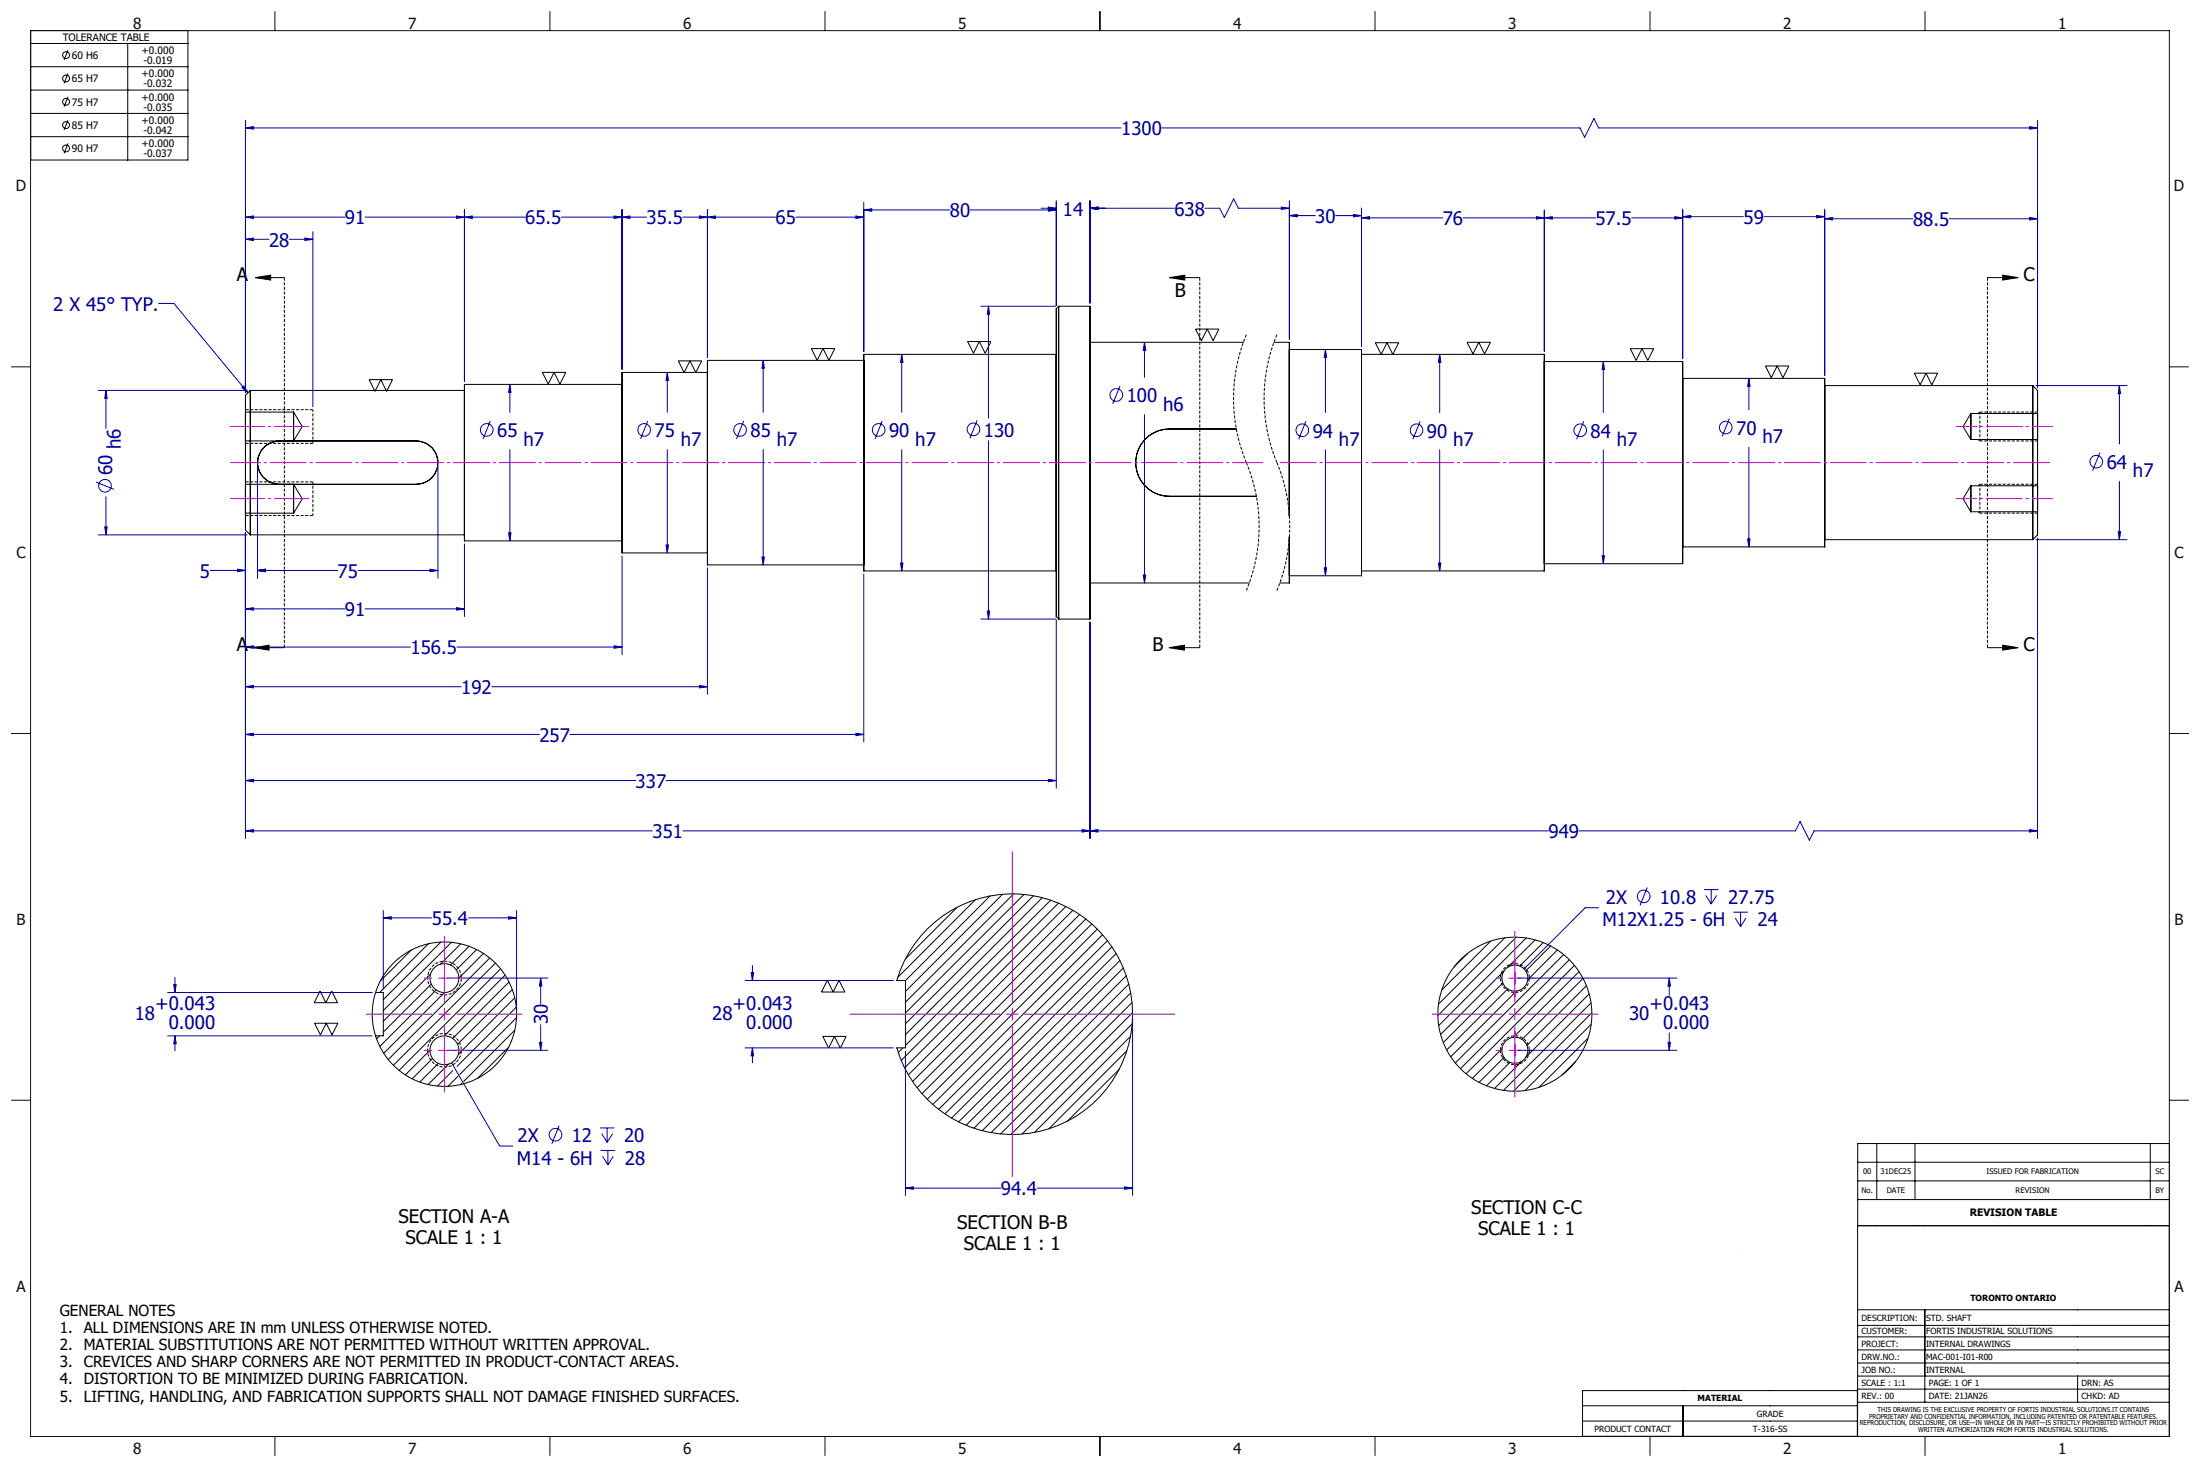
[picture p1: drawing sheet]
<svg xmlns="http://www.w3.org/2000/svg" width="914mm" height="610mm" viewBox="0 0 914 610" stroke-linecap="round" stroke-linejoin="round" font-family="sans-serif">
<g fill="none" stroke="#000" stroke-width=".42">
<path d="M12.8 12.7h65.3v53.8h-65.3zM12.8 18.1h65.3M53.1 18.1v48.4M12.8 27.7h65.3M12.8 37.4h65.3M28.3 20.9l-1.7 4M28.3 30.6l-1.7 4M12.8 47.1h65.3M12.8 56.8h65.3M28.3 40.3l-1.7 4M28.3 50l-1.7 4M28.3 59.6l-1.7 4.1"/>
<path d="M106.2 115.4l6.3-1.1v2.1zM106.2 115.4h12M486.1 115.4l6.3-1.1v2.1zM486.1 115.4h12.6M826 115.4h12.7M832.4 114.3l6.3 1.1-6.3 1zM439 128.2v128.1zM440 127.3v129.9zM453 127.3v129.9zM453 127.2h-13l-1 1M496.9 136.7h9.7l-2.4 4.9-2.4-4.9-2.4 4.9zM153.4 157.8h9.7l-2.4 4.8-2.4-4.8-2.4 4.8z"/>
<path d="M193 159.7v65.1zM193 159.7h65.6M225.4 154.7h9.8l-2.5 4.9-2.4-4.9-2.4 4.9zM258.6 154.8v75zM258.6 159.7v65.1zM258.6 154.8h35.4M281.9 150h9.7l-2.4 4.8-2.4-4.8-2.5 4.8zM294 154.8v75zM294 149.8v84.9zM294 149.8h65M337.2 144.9h9.8l-2.5 4.8-2.4-4.8-2.4 4.8zM359 147.3v89.9z"/>
<path d="M359 149.8v84.9zM359 147.2h80M402.2 141.9h9.7l-2.4 4.9-2.5-4.9-2.4 4.9zM439 147.3v89.9zM453 142.3v100zM453 142.2h63.8M529.5 142.2h6.4M535.9 142.3v72.2zM535.9 145.2v69.3zM535.9 145.2h30M565.9 145.2v94.1zM565.9 147.3v89.9z"/>
<path d="M565.9 147.2h76M571.6 142.4h9.7l-2.4 4.8-2.4-4.8-2.4 4.8zM609.8 142.2h9.7l-2.5 4.9-2.4-4.9-2.4 4.9zM641.9 147.3v89.9zM641.9 150.2v84zM641.9 150.2h57.5M677.6 144.9h9.7l-2.4 4.9-2.4-4.9-2.5 4.9zM699.4 150.2v84zM699.4 157.2v70.1zM699.4 157.2h59M733.8 152.1h9.7l-2.4 4.9-2.5-4.9-2.4 4.9zM758.4 157.2v70.1z"/>
<path d="M795.7 155.1h9.7l-2.5 4.8-2.4-4.8-2.4 4.8zM102 164.3v55.9zM102 171.3v11.9zM102 171.2h20l3.6 6-3.6 6M104 162.2v60zM122 171.3v11.9zM193 162.2v60zM193 162.2h-89l-2 2.1M486 178.3a14 14 0 0 0-14 13.9 14 14 0 0 0 14 14M486 178.3a14 14 0 0 0-13.9 13.9 14 14 0 0 0 13.9 14M486 178.3h27.9M758.4 160.2v64.1z"/>
<path d="M758.4 160.2h86.5l2 2M819.1 171.8v5.4zM819.1 177.2v5.4zM844.9 160.2v64.1zM846.9 171.8v5.4zM846.9 177.2v5.4zM846.9 162.2v60zM846.9 171.8h-27.8l-3.2 5.4 3.2 5.4h27.8M102 183.2h71M116 183.2a9 9 0 0 0-9 9 9 9 0 0 0 9 9.1M116 183.2h.1M173 183.2a9 9 0 0 1 9 9 9 9 0 0 1-9 9.1"/>
<path d="M173 183.2h.1M102 201.3v11.9zM102 201.3h71M116 201.3h.1M122 201.3v11.9zM122 201.3l3.6 6-3.6 6h-20M173 201.3h.1M486 206.2h36.2M819.1 201.9v5.4zM819.1 207.3v5.4zM846.9 201.9v5.4zM846.9 207.3v5.4z"/>
<path d="M846.9 201.9h-27.8l-3.2 5.4 3.2 5.4h27.8M102 220.2l2 2h89M193 224.8h65.6M258.6 229.8h35.4M294 234.7h65M359 237.2h80M565.9 239.3h-30v-16.1v19.1h-3.9M565.9 237.2h76M641.9 234.2h57.5M699.4 227.3h59M846.9 222.2l-2 2.1h-86.5M439 256.3l1 .9h13"/>
<path d="M453 242.3h66.3M105.5 269.1l6.3-1v2.1zM105.5 269.1h12.7M486 269.1l6.3-1v2.1zM486 269.1h12.7M826 269.1h12.7M832.4 268.1l6.3 1-6.3 1.1zM397.8 377l-21.5 21.5M405.5 373.8l-32.4 32.4M411.5 372.3l-35.2 35.2M416.7 371.6l-40.4 40.4M421.3 371.4l-45 45.1"/>
<path d="M425.6 371.7l-49.3 49.2M429.5 372.2l-53.2 53.2M433.2 373l-56.9 56.9M436.7 374.1l-60.4 60.3M439.9 375.3l-65.3 65.4M443 376.7l-67 67M445.9 378.2l-68.4 68.5M171 394.8l-13 12.9M178 392.2l-20.2 20.2M183.2 391.5l-23.9 23.9M187.6 391.6l-28.3 28.3M191.5 392.2l-8.5 8.5"/>
<path d="M194.9 393.2l-7.7 7.8M198.1 394.6l-8.4 8.4M200.9 396.2l-10.2 10.3M203.6 398.1l-42.2 42.2M385.5 386a50 50 0 0 1 76 6.5 50 50 0 0 1-19 73.9 50 50 0 0 1-69.8-31h3.6v-28h-3.6a50.5 50.5 0 0 1 12.8-21.4zM448.7 380l-69.4 69.4M451.3 381.9l-70.1 70.1M453.8 383.9l-70.6 70.6M456.1 386.1l-70.7 70.7M458.3 388.4l-70.6 70.6M460.3 390.9l-70.2 70.1M462.2 393.5l-69.5 69.4"/>
<path d="M463.9 396.2l-68.4 68.4M465.5 399.1l-67.1 67.1M610 396.2l-5.7 5.6M619.6 391.1l-20.4 20.3M625.4 389.7l-27.5 27.5M630.2 389.4l-32.6 32.6M634.3 389.8l-36.3 36.4M638.1 390.6l-11.4 11.3M641.4 391.7l-9.7 9.7M644.5 393.1l-10.3 10.4M647.3 394.8l-12.3 12.3M649.9 396.7l-45 45"/>
<path d="M652.3 398.8l-45.3 45.3M133 411.8l2.4 4.9 2.5-4.9 2.4 4.9h-9.7zM156.1 412.4a30 30 0 0 1 46.2-15.3 30 30 0 0 1 0 48.6 30 30 0 0 1-46.2-15.3M156.1 412.4l-.1 .3a30 30 0 0 0 .1 17.7M156.1 412.4h3.2v18h-3.2M179 404.7l-19.7 19.7M179.2 408.9l-19.9 20M181.3 411.4l-23.4 23.4M184.7 412.4l-25.2 25.3M205.9 400.2l-42.4 42.5M208.1 402.6l-42.2 42.2M209.9 405.2l-25.2 25.2"/>
<path d="M211.6 408.1l-23.5 23.4M212.9 411.2l-22.7 22.8M213.9 414.7l-23.4 23.4M214.6 418.5l-24.6 24.6M343.9 407.4l2.4 4.8 2.4-4.8 2.5 4.8h-9.7zM466.9 402.2l-65.4 65.4M468.1 405.5l-63.3 63.3M469.2 408.9l-61 61M469.9 412.6l-58 58M470.5 416.6l-54.6 54.6M624.6 408.5l-24.7 24.7M625.1 403.5l-26.3 26.4"/>
<path d="M626.7 411l-25.4 25.3M630.3 411.8l-27.3 27.3M654.4 401.2l-45 45M656.3 403.8l-27.3 27.3M658 406.6l-25.4 25.3M659.4 409.6l-24.8 24.8M660.5 413l-26.3 26.3M661.3 416.7l-36.4 36.4M130.7 425.2h9.7l-2.4 4.8-2.4-4.8-2.4 4.8zM157.8 430.4l-1.3 1.3M178.7 436.4l-10.2 10.3M179.8 439.8l-8.5 8.5"/>
<path d="M211.4 435.2l-12.9 12.9M214 428.1l-21.2 21.2M214.7 422.9l-23.6 23.6M342 430.7h9.7l-2.5 4.8-2.4-4.8-2.4 4.8zM375.3 435.4l-2 2M468.3 436.7l-32.3 32.4M469.9 430.7l-39.9 39.9M470.6 425.5l-45.8 45.8M470.7 420.8l-50.6 50.7M624.3 435.8l-12.3 12.3M625.1 439.4l-10.3 10.4M660 431.4l-20.3 20.4"/>
<path d="M661.4 425.6l-27.6 27.6M661.6 420.9l-32.5 32.5M182.2 441.9l-7.7 7.8M186.4 442.2l-8.5 8.5M188.2 444.9l-6.4 6.4M190.4 447.2l-4.2 4.2M192 450.1l-.6 .6M465.2 444.4l-21.5 21.5M627.6 441.4l-9.7 9.8M632.5 441l-11.3 11.3M654.9 441.1l-5.6 5.6M780.1 475.2v23.3"/>
<path d="M795.9 475.2v23.3M893.7 475.2v23.3M772.1 498.5h129.6M772.1 483h129.6M772.1 490.7h129.6M772.1 509.3v-34.1h129.6l-.1 121.7h-129.5v-87.6h129.6M772.1 544.3h129.5M772.1 550.8h129.5M772.1 555.5h129.5M800 544.3v38.4M657.8 577.8h114.2v19h-114.2zM772.1 561h129.5"/>
<path d="M772.1 566.4h129.5M772.1 571.8h129.5M772.1 577.3h129.5M863.5 571.8v10.9M657.8 584.2h114.2M657.8 590.5h114.2M699.5 584.2v12.6M772.1 582.7h129.5"/>
<circle cx="27.5" cy="22.9" r="1.43"/>
<circle cx="27.5" cy="32.6" r="1.42"/>
<circle cx="27.5" cy="42.3" r="1.43"/>
<circle cx="27.5" cy="52" r="1.43"/>
<circle cx="27.5" cy="61.7" r="1.42"/>
<circle cx="184.7" cy="406.4" r="6"/>
<circle cx="629.6" cy="406.5" r="5.4"/>
<circle cx="184.7" cy="436.4" r="6"/>
<circle cx="629.6" cy="436.4" r="5.4"/>
<circle cx="629.6" cy="421.4" r="32"/>
</g>
<g fill="none" stroke="#0000a0" stroke-width=".42">
<path d="M102 53.2l3.3-.6v1.1zM102 50v113M102 53.2h364M482.9 53.2h173.8l1.9 3.8 3.9-7.7 2 3.9h182.4M843.6 52.6l3.3 .6-3.3 .5zM846.9 50v111M102 99.4l3.3-.5v1zM102 90.2l3.3-.5v1.1zM102 99.4h9.8M102 90.2h41.3M120.3 99.4h9.7M126.7 98.9l3.3 .5-3.3 .5z"/>
<path d="M130 96.3v72.7M151.8 90.2h66.5M189.7 89.7l3.3 .5-3.3 .6zM193 90.2l3.3-.5v1.1zM193 87.1v71.4M233.3 90.2h35.4M255.2 89.7l3.4 .5-3.4 .6zM258.6 90.2l3.2-.5v1.1zM258.6 87.1v66.4M283.8 90.2h38.5M290.7 89.7l3.3 .5-3.3 .6zM294 90.2l3.3-.5v1.1z"/>
<path d="M294 87.1v61.4M330.8 90.2h28.2M355.7 89.7l3.3 .5-3.3 .6zM359 87.2l3.3-.5v1.1zM359 84.1v61.9M359 87.2h35.8M403.3 87.2h35.7M432.7 86.5h6.3M435.8 86.7l3.2 .5-3.2 .6zM435.8 86l3.2 .5-3.2 .5zM439 83.4v43.6M453 86.5l3.4-.5v1z"/>
<path d="M453 83.4v42.6M453 86.5h35.1M500.8 86.5h6.1l2 3.9 3.9-7.7 1.9 3.8h21.2M532.6 86l3.3 .5-3.3 .5zM535.9 89.6l3.3-.5v1zM535.9 83.4v57.6M535.9 89.6h10.8M555.1 89.6h10.8M562.6 89.1l3.3 .5-3.3 .5zM565.9 90.5l3.3-.5v1.1zM565.9 86.4v57.6M565.9 90.5h33.8"/>
<path d="M608.1 90.5h55M638.6 90l3.3 .5-3.3 .6zM641.9 90.5l3.3-.5v1.1zM641.9 87.3v58.7M678.2 90.5h21.2M696.1 90l3.3 .5-3.3 .6zM699.4 90l3.3-.5v1.1zM699.4 86.9v62.1M699.4 90h25.2M733.1 90h25.3M755.1 89.5l3.3 .5-3.3 .6zM758.4 90.9l3.3-.5v1z"/>
<path d="M758.4 86.9v69.1M758.4 90.9h36.7M810.2 90.9h36.7M843.6 90.4l3.3 .5-3.3 .5zM65.9 126.1h6.4l30.7 37.1M407.7 127.2h31M410.8 127.2l.5 3.4h-.9zM410.8 127.2v46.5M211.9 159.7l.5 3.4h-1zM211.9 159.7v11.6M277.4 154.8l.4 3.2h-1zM277.4 154.8v16.5"/>
<path d="M317.2 149.8l.5 3.2h-1zM317.2 149.8v21.5M374.8 147.2l.5 3.4h-1zM374.8 147.2v24.1M475.7 142.2l.5 3.4h-1zM475.7 142.2v14.6M550.9 145.2l.5 3.4h-1zM550.9 145.2v26.2M598.4 147.2l.5 3.4h-1zM598.4 147.2v24.2M666.4 150.2l.5 3.4h-1zM666.4 150.2v21.2"/>
<path d="M726.9 157.2l.5 3.3h-1zM726.9 157.2v13.1M40.9 162.2h61.9M44 162.2l.6 3.4h-1.1zM44 162.2v15.9M100.5 161l.8-.6 1.7 2.8zM203.8 174.9l-3 7.5M269.2 174.9l-3 7.5M309.1 174.9l-3 7.5M366.7 174.9l-3 7.5M406.1 174.7l-3 7.5M465.5 160.4l-3 7.5"/>
<path d="M475.7 172.3v70M542.8 175l-3 7.5M590.3 175l-3 7.5M658.3 175l-3 7.6M718.8 173.9l-3 7.5M846.2 160.2h37.9M880.9 160.2l.5 3.3h-1zM880.9 160.2v24.3M107 193.5v46.7M182 193.5v46.7M211.9 186.8v38M277.4 186.8v43"/>
<path d="M317.2 186.8v47.9M374.8 186.8v50.4M410.8 183.1v74.1M550.9 187v52.3M598.4 187v50.2M666.4 187v47.2M726.9 185.8v41.5M872.8 188.1l-3 7.5M39.9 200.3l7.5 3M43.5 218.9h1.1l-.6 3.3zM44 206.4v15.8M880.9 200v24.3"/>
<path d="M40.9 222.2h61.9M87.3 237h14.7M98.7 236.5l3.3 .5-3.3 .6zM102 221.5v126.9M107 237.1l3.3-.6v1.1zM107 237l33.3 .1M148.8 237.1h33.2M178.7 236.5l3.3 .6-3.3 .5zM193 226v30.2M211.4 221.4h1l-.5 3.4zM258.6 231v41.1M276.8 226.4h1l-.4 3.4z"/>
<path d="M294 236v52.5M316.7 231.5h1l-.5 3.2zM359 238.5v69.9M374.3 234h1l-.5 3.2zM475.2 238.9h1l-.5 3.4zM550.4 235.9h1l-.5 3.4zM597.9 234h1l-.5 3.2zM665.9 230.9h1l-.5 3.3zM726.4 223.9h1l-.5 3.4zM846.2 224.3h37.9M846.9 223.5v124.9M880.4 220.9h1l-.5 3.4z"/>
<path d="M102 253l3.3-.5v1zM102 253h41.3M151.8 253h41.2M189.7 252.5l3.3 .5-3.3 .5zM407.7 257.2h31M410.4 253.9h.9l-.5 3.3zM439 257.5v70M453 258.5v89.9M102 268.9l3.3-.5v1zM102 268.9h68.6M189.9 268.9h68.7M255.2 268.4l3.4 .5-3.4 .5z"/>
<path d="M102 285.4l3.3-.6v1.1zM102 285.4h89.7M204.4 285.4h89.6M290.7 284.8l3.3 .6-3.3 .5zM102 305.2l3.3-.5v1zM102 305.2h122.2M236.9 305.2h122.1M355.7 304.7l3.3 .5-3.3 .5zM102 324.3l3.3-.5v1.1zM102 324.3h162.2M276.9 324.3h162.1M435.8 323.8l3.2 .5-3.2 .6z"/>
<path d="M102 345.3l3.3-.6v1.1zM102 345.3h169.2M283.9 345.3h359.7M449.7 344.7l3.3 .6-3.3 .5zM453 345.3l3.4-.6v1.1zM656.3 345.3h89.9l2-3.9 3.9 7.7 1.9-3.8h92.9M843.6 344.7l3.3 .6-3.3 .5zM159.3 378.2v33M214.7 378.2v42M664.5 377.2h-5.6l-25.5 25.4M684.7 368.8l-3 7.4M708.2 369.7h6"/>
<path d="M709 372.1l2.2 3.6M711.2 369.7v6M713.5 372.1l-2.3 3.6M720.4 379.1h6M723.4 379.1v6M159.3 381.4l3.3-.5v1.1zM159.3 381.4h20.2M194.6 381.4h20.1M211.4 380.9l3.3 .5-3.3 .6zM721.2 381.5l2.2 3.6M725.7 381.5l-2.3 3.6M69.5 412.4h85.3"/>
<path d="M72.2 409.2h1l-.5 3.2zM72.7 406.1v6.3M186 406.4h41.9M224.7 406.4l.5 3.4h-1zM224.7 406.4v10.8M309.6 407.4h61.9M312.2 404.1h1l-.5 3.3zM312.7 401.1v6.3M630.9 406.4h66.1M693.8 406.4l.5 3.4h-1zM693.8 406.4v7.3M69.5 430.4h85.3"/>
<path d="M72.7 430.4l.5 3.3h-1zM72.7 430.4v6.4M186 436.5h41.9M224.2 433.1h1l-.5 3.4zM224.7 425.7v10.8M309.6 435.4h61.9M312.7 435.4l.5 3.3h-1zM312.7 435.4v6.4M376.3 436.7v60.2M470.7 422.7v74.2M630.9 436.5h66.1M693.3 433.1h1l-.5 3.4z"/>
<path d="M693.8 429.2v7.3M187.7 441.6l20 34.6h5.5M232.4 467.8l-3 7.5M249.3 468.7h6M249.7 478.1h6M250.1 471.1l2.2 3.6M252.3 468.7v6M252.7 478.1v6M254.6 471.1l-2.3 3.6M250.4 480.5l2.3 3.6M254.9 480.5l-2.2 3.6M376.3 493.7l3.3-.5v1z"/>
<path d="M376.3 493.7h39.7M431.1 493.7h39.6M467.4 493.2l3.3 .5-3.3 .5z"/>
<circle cx="202.3" cy="178.7" r="2.62"/>
<circle cx="267.7" cy="178.7" r="2.62"/>
<circle cx="307.6" cy="178.7" r="2.62"/>
<circle cx="365.2" cy="178.7" r="2.61"/>
<circle cx="404.6" cy="178.4" r="2.63"/>
<circle cx="464" cy="164.1" r="2.62"/>
<circle cx="541.3" cy="178.8" r="2.62"/>
<circle cx="588.8" cy="178.8" r="2.62"/>
<circle cx="656.8" cy="178.8" r="2.62"/>
<circle cx="717.3" cy="177.7" r="2.62"/>
<circle cx="871.3" cy="191.8" r="2.61"/>
<circle cx="43.6" cy="201.9" r="2.62"/>
<circle cx="683.2" cy="372.5" r="2.62"/>
<circle cx="230.9" cy="471.5" r="2.62"/>
</g>
<path d="M118.2 115.3v153.8M498.7 115.3v153.8M826.1 115.3v153.8M518 139.1a69.1 69.1 0 0 0 0 53.1M530.7 139.1a69.1 69.1 0 0 0 0 53.1M102.1 170.2h28M102.1 184.2h28M518 192.2a69.1 69.1 0 0 1 0 53.2M530.7 192.2a69.1 69.1 0 0 1 0 53.2M102.1 200.2h28M102.1 214.2h28" fill="none" stroke="#000" stroke-width=".42" stroke-dasharray="1.3 .6" stroke-linecap="butt"/>
<path d="M822.9 171.2l-1 .6M822.9 183.2l-1-.6M822.9 201.2l-1 .6M822.9 213.2l-1-.6M177.7 406.4a7 7 0 0 0 10.4 6.1 7 7 0 0 0 .3-12 7 7 0 0 0-10.7 5.5v.4M177.7 436.4a7 7 0 0 0 10.4 6.1 7 7 0 0 0 .3-12 7 7 0 0 0-10.7 5.5v.4" fill="none" stroke="#000" stroke-width=".42" stroke-dasharray="1.3 .6" stroke-dashoffset=".6" stroke-linecap="butt"/>
<path d="M623.7 406.4a6 6 0 0 0 8.9 5.3 6 6 0 0 0 .3-10.4 6 6 0 0 0-9.2 4.8v.3M623.7 436.4a6 6 0 0 0 8.9 5.3 6 6 0 0 0 .3-10.4 6 6 0 0 0-9.2 4.8v.3" fill="none" stroke="#000" stroke-width=".42" stroke-dasharray="1.3 .6" stroke-dashoffset="-.1" stroke-linecap="butt"/>
<path d="M130.1 184.2v-14M130.1 214.2v-14" fill="none" stroke="#000" stroke-width=".42" stroke-dasharray="1.3 .6" stroke-dashoffset=".3" stroke-linecap="butt"/>
<path d="M846.9 171.2h-24M846.9 183.2h-24M846.9 213.2h-24M846.9 201.2h-24" fill="none" stroke="#000" stroke-width=".42" stroke-dasharray="1.3 .6" stroke-dashoffset=".1" stroke-linecap="butt"/>
<path d="M822.9 171.2v12M822.9 201.2v12" fill="none" stroke="#000" stroke-width=".42" stroke-dasharray="1.3 .6" stroke-dashoffset=".4" stroke-linecap="butt"/>
<path d="M95.7 177.2h32.7M128.4 207.2h-32.7" fill="none" stroke="#ce00ce" stroke-width=".42" stroke-dasharray="15.2 1.3 1.3 1.3" stroke-dashoffset=".8" stroke-linecap="butt"/>
<path d="M95.7 192.2h429.2" fill="none" stroke="#ce00ce" stroke-width=".42" stroke-dasharray="15.2 1.3 1.3 1.3" stroke-dashoffset="2.6" stroke-linecap="butt"/>
<path d="M530.7 192.2h322.6" fill="none" stroke="#ce00ce" stroke-width=".42" stroke-dasharray="15.2 1.3 1.3 1.3" stroke-dashoffset="-1.2" stroke-linecap="butt"/>
<path d="M812.8 177.2h40.5M812.8 207.2h40.5" fill="none" stroke="#ce00ce" stroke-width=".42" stroke-dasharray="15.2 1.3 1.3 1.3" stroke-dashoffset="6.4" stroke-linecap="butt"/>
<g fill="none" stroke="#ce00ce" stroke-width=".42">
<path d="M420.7 353.9v62.4M184.7 388.9v27.4M629.6 386.9v29.4M176.2 406.4h3.4M182.2 406.4h5.1M184.7 418.9v5.1M189.8 406.4h3.5M420.7 418.9v5.1M621.7 406.4h2.9M627.1 406.4h5.1M629.6 418.9v5.1M634.7 406.4h2.9"/>
<path d="M152.2 421.4h27.4M176.2 436.5h3.4M182.2 436.5h5.1M182.2 421.4h5.1M184.7 426.5v27.5M189.8 436.5h3.5M189.8 421.4h27.4M353.2 421.4h62.4M418.2 421.4h5.1M420.7 426.5v62.5M425.8 421.4h62.5M595.1 421.4h29.5"/>
<path d="M621.7 436.5h2.9M627.1 436.5h5.1M627.1 421.4h5.1M629.6 426.5v29.5M634.7 436.5h2.9M634.7 421.4h29.5"/>
</g>
<g fill="none" stroke="#0f0f0f" stroke-width=".42">
<path d="M12.7 12.7h889v584.2h-889zM114.3 4.8v7.9M228.6 4.8v7.9M342.9 4.8v7.9M457.2 4.8v7.9M571.5 4.8v7.9M685.8 4.8v7.9M800.1 4.8v7.9M4.8 152.4h7.9M901.7 152.4h7.9M4.7 304.8h8M901.7 304.8h7.9"/>
<path d="M4.8 457.2h7.9M901.7 457.2h7.9M114.3 596.9v7.9M228.6 596.9v7.9M342.9 596.9v7.9M457.2 596.9v8M571.5 596.9v7.9M685.8 596.9v7.9M800.1 596.9v7.9"/>
</g>
<path d="M723.9 520.7h.1" fill="none" stroke="#c0c0c0" stroke-width=".42"/>
<path d="M106.2 115.4l6.3-1.1v2.1zM105.5 269.1l6.3-1v2.1zM486.1 115.4l6.3-1.1v2.1zM486 269.1l6.3-1v2.1zM832.4 114.3l6.3 1.1-6.3 1zM832.4 268.1l6.3 1-6.3 1.1z" fill="#000"/>
<g fill="#0000a0">
<path d="M100.5 161l.8-.6 1.7 2.8zM102 99.4l3.3-.5v1zM126.7 98.9l3.3 .5-3.3 .5zM189.7 89.7l3.3 .5-3.3 .6zM102 90.2l3.3-.5v1.1zM193 90.2l3.3-.5v1.1zM255.2 89.7l3.4 .5-3.4 .6zM258.6 90.2l3.2-.5v1.1zM290.7 89.7l3.3 .5-3.3 .6zM294 90.2l3.3-.5v1.1zM355.7 89.7l3.3 .5-3.3 .6zM435.8 86.7l3.2 .5-3.2 .6zM359 87.2l3.3-.5v1.1zM453 86.5l3.4-.5v1zM435.8 86l3.2 .5-3.2 .5zM453 86.5l3.4-.5v1zM532.6 86l3.3 .5-3.3 .5zM535.9 89.6l3.3-.5v1zM562.6 89.1l3.3 .5-3.3 .5zM565.9 90.5l3.3-.5v1.1zM638.6 90l3.3 .5-3.3 .6zM696.1 90l3.3 .5-3.3 .6zM641.9 90.5l3.3-.5v1.1zM755.1 89.5l3.3 .5-3.3 .6zM699.4 90l3.3-.5v1.1zM843.6 90.4l3.3 .5-3.3 .5zM758.4 90.9l3.3-.5v1zM102 53.2l3.3-.6v1.1zM843.6 52.6l3.3 .6-3.3 .5zM211.9 159.7l.5 3.4h-1zM211.4 221.4h1l-.5 3.4zM277.4 154.8l.4 3.2h-1zM276.8 226.4h1l-.4 3.4zM317.2 149.8l.5 3.2h-1zM316.7 231.5h1l-.5 3.2zM374.8 147.2l.5 3.4h-1zM374.3 234h1l-.5 3.2zM410.8 127.2l.5 3.4h-.9zM410.4 253.9h.9l-.5 3.3zM475.7 142.2l.5 3.4h-1zM475.2 238.9h1l-.5 3.4zM550.9 145.2l.5 3.4h-1zM550.4 235.9h1l-.5 3.4zM598.4 147.2l.5 3.4h-1zM597.9 234h1l-.5 3.2zM666.4 150.2l.5 3.4h-1zM665.9 230.9h1l-.5 3.3zM726.9 157.2l.5 3.3h-1zM726.4 223.9h1l-.5 3.4zM880.9 160.2l.5 3.3h-1zM880.4 220.9h1l-.5 3.4zM178.7 236.5l3.3 .6-3.3 .5zM107 237.1l3.3-.6v1.1zM107 237l3.3-.5v1.1zM98.7 236.5l3.3 .5-3.3 .6zM189.7 252.5l3.3 .5-3.3 .5zM102 253l3.3-.5v1zM255.2 268.4l3.4 .5-3.4 .5zM102 268.9l3.3-.5v1zM290.7 284.8l3.3 .6-3.3 .5zM102 285.4l3.3-.6v1.1zM355.7 304.7l3.3 .5-3.3 .5zM102 305.2l3.3-.5v1zM435.8 323.8l3.2 .5-3.2 .6zM102 324.3l3.3-.5v1.1zM449.7 344.7l3.3 .6-3.3 .5zM102 345.3l3.3-.6v1.1zM453 345.3l3.4-.6v1.1zM843.6 344.7l3.3 .6-3.3 .5zM693.8 406.4l.5 3.4h-1zM693.3 433.1h1l-.5 3.4z"/>
<path d="M44 162.2l.6 3.4h-1.1zM43.5 218.9h1.1l-.6 3.3z"/>
<path d="M159.3 381.4l3.3-.5v1.1zM211.4 380.9l3.3 .5-3.3 .6zM72.7 430.4l.5 3.3h-1zM72.2 409.2h1l-.5 3.2zM376.3 493.7l3.3-.5v1zM467.4 493.2l3.3 .5-3.3 .5zM312.7 435.4l.5 3.3h-1zM312.2 404.1h1l-.5 3.3z"/>
<path d="M224.7 406.4l.5 3.4h-1zM224.2 433.1h1l-.5 3.4z"/>
</g>
<g font-size="7.8" fill="#0000a0">
<text x="466" y="56.2">1300</text>
<text x="441.8" y="89.6">14</text>
<text x="488.1" y="89.6">638</text>
<text x="143.3" y="93.3">91</text>
<text x="218.3" y="93.3">65.5</text>
<text x="268.8" y="93.3">35.5</text>
<text x="322.3" y="93.3">65</text>
<text x="394.8" y="90.3">80</text>
<text x="546.7" y="92.6">30</text>
<text x="599.7" y="93.6">76</text>
<text x="663.1" y="93.6">57.5</text>
<text x="724.7" y="93.1">59</text>
<text x="795.1" y="93.9">88.5</text>
<text x="111.8" y="102.4">28</text>
<text x="22.2" y="129.1">2 X 45° TYP.</text>
<text x="468.3" y="167.1">100</text>
<text x="483.5" y="170.6">h6</text>
<text x="206.6" y="181.7">65</text>
<text x="217.5" y="185.1">h7</text>
<text x="272.1" y="181.7">75</text>
<text x="283" y="185.1">h7</text>
<text x="311.9" y="181.7">85</text>
<text x="322.8" y="185.1">h7</text>
<text x="369.5" y="181.7">90</text>
<text x="380.4" y="185.1">h7</text>
<text x="409" y="181.4">130</text>
<text x="545.6" y="181.8">94</text>
<text x="556.5" y="185.3">h7</text>
<text x="593.1" y="181.8">90</text>
<text x="604" y="185.3">h7</text>
<text x="661.1" y="181.8">84</text>
<text x="672" y="185.3">h7</text>
<text x="721.6" y="180.7">70</text>
<text x="732.5" y="184.2">h7</text>
<text x="50.2" y="186.6" transform="rotate(-90 50.2 186.6)">h6</text>
<text x="46.7" y="197.5" transform="rotate(-90 46.7 197.5)">60</text>
<text x="875.6" y="194.9">64</text>
<text x="886.5" y="198.3">h7</text>
<text x="83.1" y="240.1">5</text>
<text x="140.3" y="240.1">75</text>
<text x="143.3" y="256">91</text>
<text x="170.7" y="271.9">156.5</text>
<text x="191.7" y="288.4">192</text>
<text x="224.2" y="308.2">257</text>
<text x="264.2" y="327.4">337</text>
<text x="271.2" y="348.3">351</text>
<text x="643.6" y="348.3">949</text>
<text x="667.5" y="375.5">2X</text>
<text x="689.9" y="375.5">10.8</text>
<text x="718.3" y="375.5">27.75</text>
<text x="179.5" y="384.5">55.4</text>
<text x="666.1" y="384.9">M12X1.25 - 6H</text>
<text x="730.5" y="384.9">24</text>
<text x="64.5" y="419.8">+0.043</text>
<text x="304.5" y="419.8">+0.043</text>
<text x="685.6" y="419.8">+0.043</text>
<text x="56" y="424.1">18</text>
<text x="227.8" y="425.7" transform="rotate(-90 227.8 425.7)">30</text>
<text x="296" y="424.1">28</text>
<text x="677.1" y="424.1">30</text>
<text x="70.1" y="427.5">0.000</text>
<text x="310.2" y="427.5">0.000</text>
<text x="691.2" y="427.5">0.000</text>
<text x="215.2" y="474.5">2X</text>
<text x="237.7" y="474.5">12</text>
<text x="259.4" y="474.5">20</text>
<text x="214.8" y="483.9">M14 - 6H</text>
<text x="259.7" y="483.9">28</text>
<text x="416" y="496.7">94.4</text>
</g>
<g font-size="7.8">
<text x="98.5" y="116.8">A</text>
<text x="841.1" y="116.8">C</text>
<text x="488.3" y="123.5">B</text>
<text x="98.5" y="270.5">A</text>
<text x="479" y="270.5">B</text>
<text x="841.1" y="270.5">C</text>
<text x="165.7" y="508.2">SECTION A-A</text>
<text x="611.5" y="504.4">SECTION C-C</text>
<text x="397.8" y="510.7">SECTION B-B</text>
<text x="614.3" y="513.2">SCALE 1 : 1</text>
<text x="168.5" y="517">SCALE 1 : 1</text>
<text x="400.6" y="519.5">SCALE 1 : 1</text>
</g>
<g font-size="6.3" fill="#0f0f0f">
<text x="55.4" y="12.1">8</text>
<text x="169.7" y="12.1">7</text>
<text x="284" y="12.1">6</text>
<text x="398.3" y="12.1">5</text>
<text x="512.6" y="12.1">4</text>
<text x="626.9" y="12.1">3</text>
<text x="741.2" y="12.1">2</text>
<text x="855.5" y="12.1">1</text>
<text x="6.6" y="79.5">D</text>
<text x="903.5" y="79.5">D</text>
<text x="6.8" y="231.9">C</text>
<text x="903.8" y="231.9">C</text>
<text x="6.9" y="384.3">B</text>
<text x="903.8" y="384.3">B</text>
<text x="6.8" y="536.7">A</text>
<text x="903.8" y="536.7">A</text>
<text x="55.4" y="604.2">8</text>
<text x="169.7" y="604.2">7</text>
<text x="284" y="604.2">6</text>
<text x="398.3" y="604.2">5</text>
<text x="512.6" y="604.2">4</text>
<text x="626.9" y="604.2">3</text>
<text x="741.2" y="604.2">2</text>
<text x="855.5" y="604.2">1</text>
</g>
<g font-size="6.3">
<text x="24.8" y="546.7">GENERAL NOTES</text>
<text x="24.8" y="553.8">1.</text>
<text x="34.8" y="553.8">ALL DIMENSIONS ARE IN mm UNLESS OTHERWISE NOTED.</text>
<text x="24.8" y="561">2.</text>
<text x="34.8" y="561">MATERIAL SUBSTITUTIONS ARE NOT PERMITTED WITHOUT WRITTEN APPROVAL.</text>
<text x="24.8" y="568.1">3.</text>
<text x="34.8" y="568.1">CREVICES AND SHARP CORNERS ARE NOT PERMITTED IN PRODUCT-CONTACT AREAS.</text>
<text x="24.8" y="575.2">4.</text>
<text x="34.8" y="575.2">DISTORTION TO BE MINIMIZED DURING FABRICATION.</text>
<text x="24.8" y="582.4">5.</text>
<text x="34.8" y="582.4">LIFTING, HANDLING, AND FABRICATION SUPPORTS SHALL NOT DAMAGE FINISHED SURFACES.</text>
</g>
<g font-size="4.2">
<text x="26.1" y="17">TOLERANCE TABLE</text>
<text x="58.8" y="22.4">+0.000</text>
<text x="29.8" y="24.6">60 H6</text>
<text x="59.6" y="26.7">-0.019</text>
<text x="29.8" y="34.2">65 H7</text>
<text x="58.8" y="32.1">+0.000</text>
<text x="58.8" y="41.8">+0.000</text>
<text x="59.6" y="36.4">-0.032</text>
<text x="29.8" y="43.9">75 H7</text>
<text x="59.6" y="46">-0.035</text>
<text x="29.8" y="53.6">85 H7</text>
<text x="58.8" y="51.5">+0.000</text>
<text x="59.6" y="55.7">-0.042</text>
<text x="29.8" y="63.3">90 H7</text>
<text x="58.8" y="61.2">+0.000</text>
<text x="59.6" y="65.4">-0.037</text>
<text x="818.7" y="505.5">REVISION TABLE</text>
</g>
<g font-size="3.5">
<text x="819" y="540.6">TORONTO ONTARIO</text>
<text x="773.7" y="548.8">DESCRIPTION:</text>
<text x="800.6" y="548.8">STD. SHAFT</text>
<text x="773.7" y="554.5">CUSTOMER:</text>
<text x="800.6" y="554.5">FORTIS INDUSTRIAL SOLUTIONS</text>
<text x="773.7" y="559.6">PROJECT:</text>
<text x="800.6" y="559.6">INTERNAL DRAWINGS</text>
<text x="773.7" y="565">DRW.NO.:</text>
<text x="800.6" y="565">MAC-001-I01-R00</text>
<text x="773.7" y="570.4">JOB NO.:</text>
<text x="773.7" y="575.9">SCALE : 1:1</text>
<text x="800.6" y="570.4">INTERNAL</text>
<text x="801.7" y="575.9">PAGE: 1 OF 1</text>
<text x="865.2" y="575.9">DRN: AS</text>
<text x="773.7" y="581.3">REV.: 00</text>
<text x="801.7" y="581.3">DATE: 21JAN26</text>
<text x="865.2" y="581.3">CHKD: AD</text>
<text x="705.6" y="582.3">MATERIAL</text>
<text x="730.3" y="588.7">GRADE</text>
<text x="662.7" y="595">PRODUCT CONTACT</text>
<text x="728.6" y="595">T-316-SS</text>
</g>
<g font-size="3.2">
<text x="774.4" y="488">00</text>
<text x="781.6" y="488">31DEC25</text>
<text x="825.7" y="488">ISSUED FOR FABRICATION</text>
<text x="895.9" y="488">SC</text>
<text x="773.7" y="495.8">No.</text>
<text x="784.2" y="495.8">DATE</text>
<text x="837.8" y="495.8">REVISION</text>
<text x="895.9" y="495.8">BY</text>
</g>
<g font-size="2.8">
<text x="780.4" y="586.7">THIS DRAWING IS THE EXCLUSIVE PROPERTY OF FORTIS INDUSTRIAL SOLUTIONS.IT CONTAINS</text>
<text x="773" y="592.3">REPRODUCTION, DISCLOSURE, OR USE—IN WHOLE OR IN PART—IS STRICTLY PROHIBITED WITHOUT PRIOR</text>
<text x="776.9" y="589.5">PROPRIETARY AND CONFIDENTIAL INFORMATION, INCLUDING PATENTED OR PATENTABLE FEATURES.</text>
<text x="797.3" y="595.1">WRITTEN AUTHORIZATION FROM FORTIS INDUSTRIAL SOLUTIONS.</text>
</g>
</svg>
